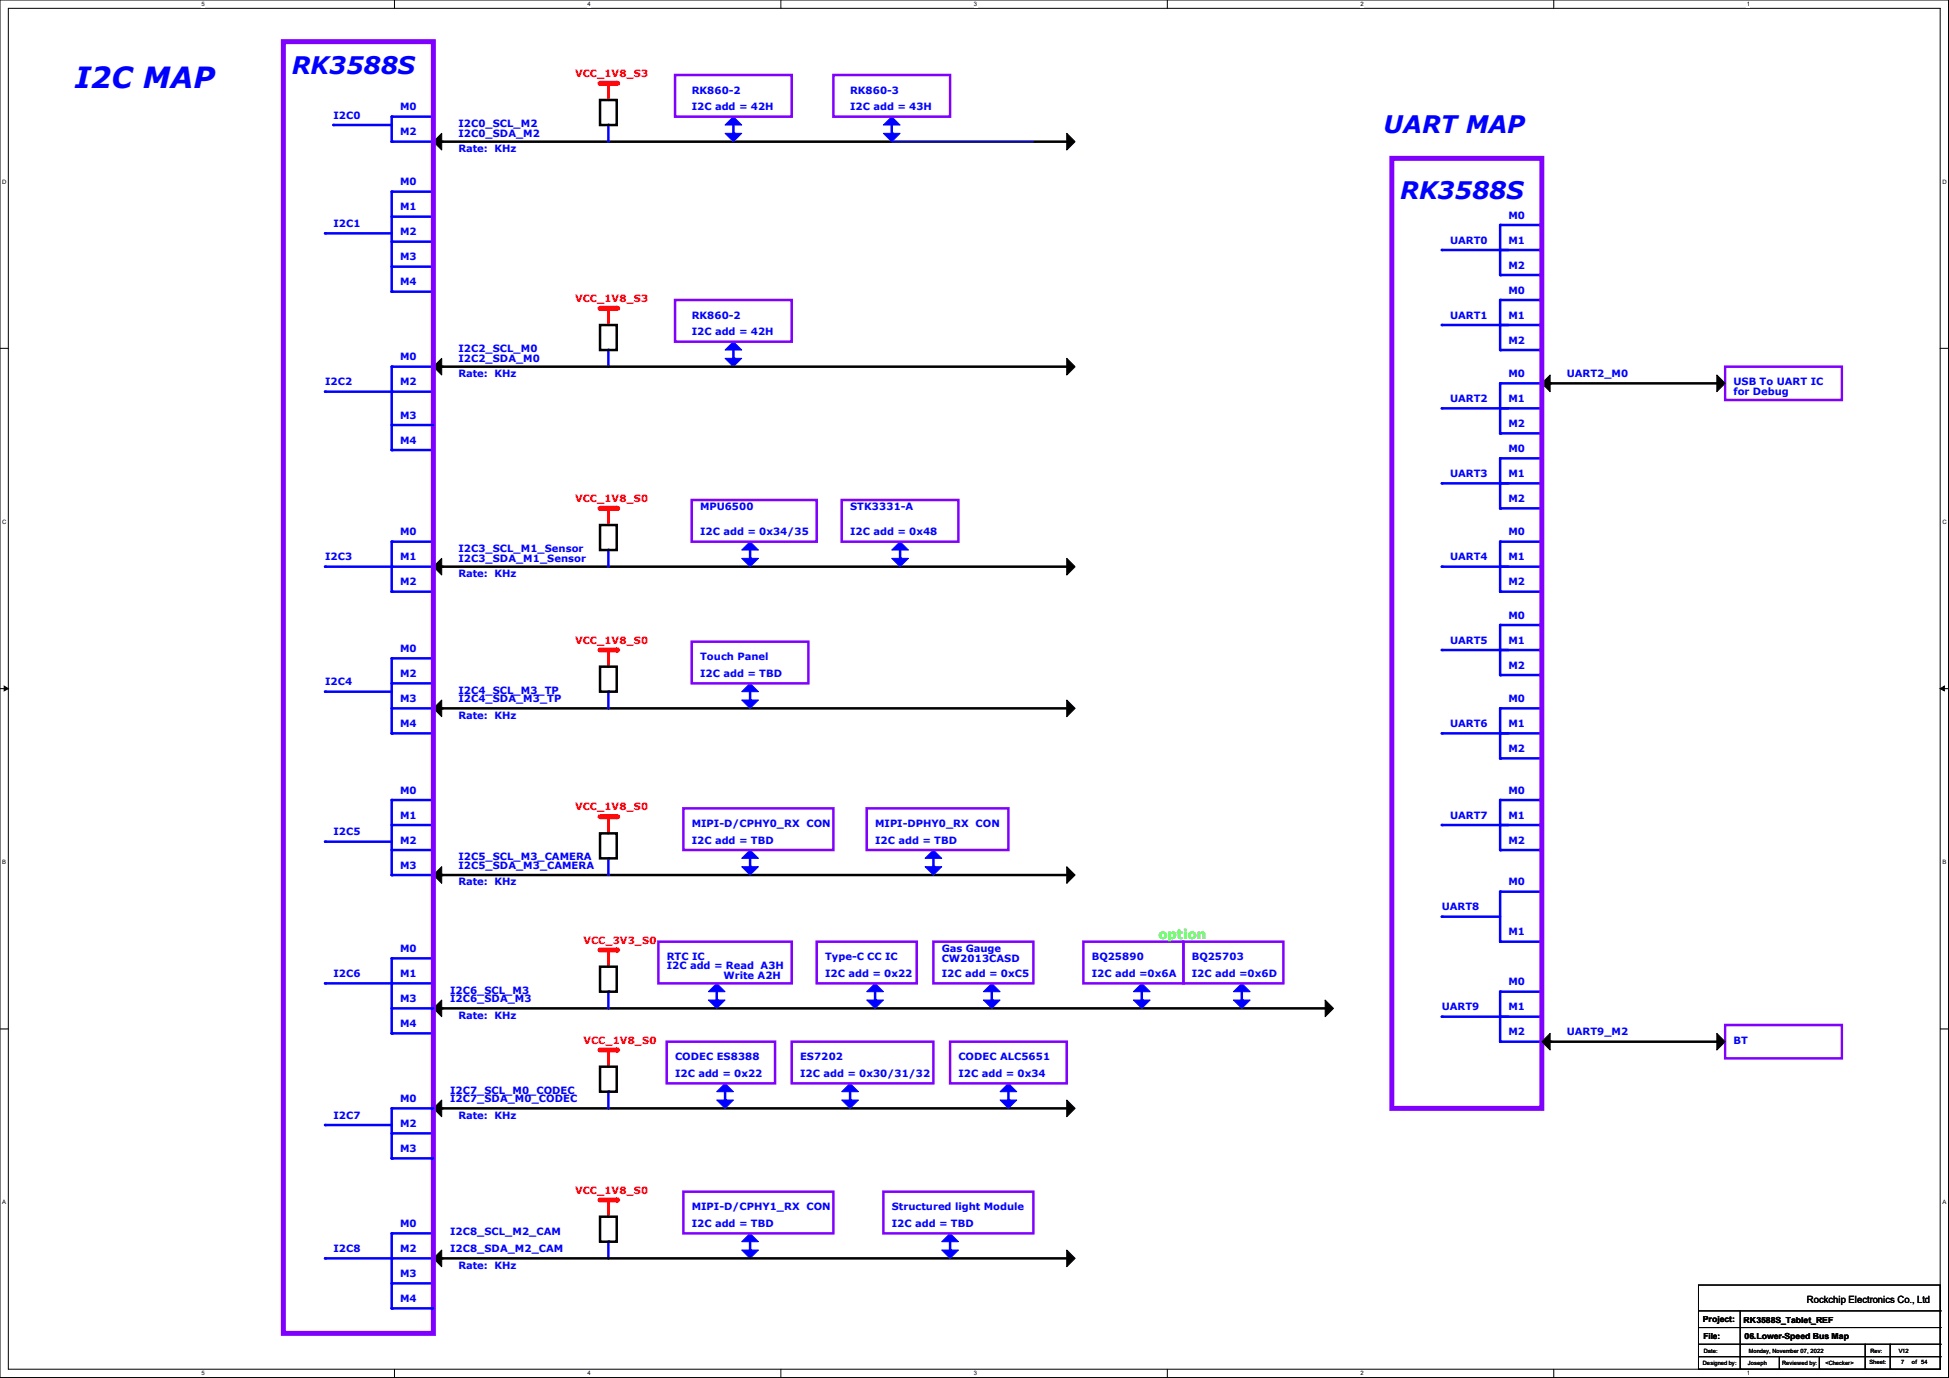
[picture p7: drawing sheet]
<svg xmlns="http://www.w3.org/2000/svg" width="297mm" height="210mm" viewBox="0 0 297 210" stroke-linecap="round" stroke-linejoin="round" font-family="sans-serif">
<path d="M0 0h296.9v209.9h-296.9zM1.3 1.3h294.4v207.4h-294.4z" fill="none" stroke="#000" stroke-width=".15"/>
<g fill="#fff">
<path d="M30.7 .1h.5v1h-.5z"/>
<path d="M30.7 208.8h.5v1h-.5z"/>
</g>
<path d="M60.1 0v1.3M60.1 208.7v1.2" fill="none" stroke="#000" stroke-width=".15"/>
<g fill="#fff">
<path d="M89.5 .1h.5v1h-.5z"/>
<path d="M89.5 208.8h.5v1h-.5z"/>
</g>
<path d="M119 0v1.3M119 208.7v1.2" fill="none" stroke="#000" stroke-width=".15"/>
<g fill="#fff">
<path d="M148.4 .1h.5v1h-.5z"/>
<path d="M148.4 208.8h.5v1h-.5z"/>
</g>
<path d="M177.9 0v1.3M177.9 208.7v1.2" fill="none" stroke="#000" stroke-width=".15"/>
<g fill="#fff">
<path d="M207.3 .1h.5v1h-.5z"/>
<path d="M207.3 208.8h.5v1h-.5z"/>
</g>
<path d="M236.8 0v1.3M236.8 208.7v1.2" fill="none" stroke="#000" stroke-width=".15"/>
<g fill="#fff">
<path d="M266.2 .1h.5v1h-.5z"/>
<path d="M266.2 208.8h.5v1h-.5z"/>
<path d="M.3 27.2h.7v1h-.7z"/>
<path d="M296 27.2h.6v1h-.6z"/>
<path d="M.3 79h.7v1h-.7z"/>
<path d="M296 79h.6v1h-.6z"/>
</g>
<path d="M0 53.1h1.3M295.7 53.1h1.2" fill="none" stroke="#000" stroke-width=".15"/>
<g fill="#fff">
<path d="M.3 130.9h.6v1h-.6z"/>
<path d="M296 130.9h.6v1h-.6z"/>
</g>
<path d="M0 104.9h1.3M295.7 104.9h1.2" fill="none" stroke="#000" stroke-width=".15"/>
<path d="M.6 104.6l.7 .3-.7 .4zM295.7 104.9l.6-.3v.7z" fill="#000" stroke="#000" stroke-width=".15"/>
<g fill="#fff">
<path d="M.3 182.7h.6v1h-.6z"/>
<path d="M296 182.7h.5v1h-.5z"/>
</g>
<path d="M0 156.8h1.3M295.7 156.8h1.2" fill="none" stroke="#000" stroke-width=".15"/>
<path d="M228.6 38.1h6.3" fill="none" stroke="#00f" stroke-width=".38"/>
<circle cx="228.6" cy="38.1" r=".19" fill="#00f"/>
<path d="M228.6 34.3h6.3" fill="none" stroke="#00f" stroke-width=".38"/>
<circle cx="228.6" cy="34.3" r=".19" fill="#00f"/>
<path d="M228.6 41.9h6.3" fill="none" stroke="#00f" stroke-width=".38"/>
<circle cx="228.6" cy="41.9" r=".19" fill="#00f"/>
<path d="M228.6 34.3v7.6" fill="none" stroke="#00f" stroke-width=".38"/>
<circle cx="228.6" cy="41.9" r=".19" fill="#00f"/>
<path d="M219.7 38.1h10.2" fill="none" stroke="#00f" stroke-width=".38"/>
<circle cx="219.7" cy="38.1" r=".19" fill="#00f"/>
<path d="M228.6 49.5h6.3" fill="none" stroke="#00f" stroke-width=".38"/>
<circle cx="228.6" cy="49.5" r=".19" fill="#00f"/>
<path d="M228.6 45.7h6.3" fill="none" stroke="#00f" stroke-width=".38"/>
<circle cx="228.6" cy="45.7" r=".19" fill="#00f"/>
<path d="M228.6 53.3h6.3" fill="none" stroke="#00f" stroke-width=".38"/>
<circle cx="228.6" cy="53.3" r=".19" fill="#00f"/>
<path d="M228.6 45.7v7.6" fill="none" stroke="#00f" stroke-width=".38"/>
<circle cx="228.6" cy="53.3" r=".19" fill="#00f"/>
<path d="M219.7 49.5h10.2" fill="none" stroke="#00f" stroke-width=".38"/>
<circle cx="219.7" cy="49.5" r=".19" fill="#00f"/>
<path d="M228.6 62.2h6.3" fill="none" stroke="#00f" stroke-width=".38"/>
<circle cx="228.6" cy="62.2" r=".19" fill="#00f"/>
<path d="M228.6 58.4h6.3" fill="none" stroke="#00f" stroke-width=".38"/>
<circle cx="228.6" cy="58.4" r=".19" fill="#00f"/>
<path d="M228.6 66h6.3" fill="none" stroke="#00f" stroke-width=".38"/>
<circle cx="228.6" cy="66" r=".19" fill="#00f"/>
<path d="M228.6 58.4v7.6" fill="none" stroke="#00f" stroke-width=".38"/>
<circle cx="228.6" cy="66" r=".19" fill="#00f"/>
<path d="M219.7 62.2h10.2" fill="none" stroke="#00f" stroke-width=".38"/>
<circle cx="219.7" cy="62.2" r=".19" fill="#00f"/>
<path d="M228.6 73.7h6.3" fill="none" stroke="#00f" stroke-width=".38"/>
<circle cx="228.6" cy="73.7" r=".19" fill="#00f"/>
<path d="M228.6 69.8h6.3" fill="none" stroke="#00f" stroke-width=".38"/>
<circle cx="228.6" cy="69.8" r=".19" fill="#00f"/>
<path d="M228.6 77.5h6.3" fill="none" stroke="#00f" stroke-width=".38"/>
<circle cx="228.6" cy="77.5" r=".19" fill="#00f"/>
<path d="M228.6 69.8v7.7" fill="none" stroke="#00f" stroke-width=".38"/>
<circle cx="228.6" cy="77.5" r=".19" fill="#00f"/>
<path d="M219.7 73.7h10.2" fill="none" stroke="#00f" stroke-width=".38"/>
<circle cx="219.7" cy="73.7" r=".19" fill="#00f"/>
<path d="M228.6 86.4h6.3" fill="none" stroke="#00f" stroke-width=".38"/>
<circle cx="228.6" cy="86.4" r=".19" fill="#00f"/>
<path d="M228.6 82.5h6.3" fill="none" stroke="#00f" stroke-width=".38"/>
<circle cx="228.6" cy="82.5" r=".19" fill="#00f"/>
<path d="M228.6 90.2h6.3" fill="none" stroke="#00f" stroke-width=".38"/>
<circle cx="228.6" cy="90.2" r=".19" fill="#00f"/>
<path d="M228.6 82.5v7.7" fill="none" stroke="#00f" stroke-width=".38"/>
<circle cx="228.6" cy="90.2" r=".19" fill="#00f"/>
<path d="M219.7 86.4h10.2" fill="none" stroke="#00f" stroke-width=".38"/>
<circle cx="219.7" cy="86.4" r=".19" fill="#00f"/>
<path d="M228.6 99.1h6.3" fill="none" stroke="#00f" stroke-width=".38"/>
<circle cx="228.6" cy="99.1" r=".19" fill="#00f"/>
<path d="M228.6 95.2h6.3" fill="none" stroke="#00f" stroke-width=".38"/>
<circle cx="228.6" cy="95.2" r=".19" fill="#00f"/>
<path d="M228.6 102.9h6.3" fill="none" stroke="#00f" stroke-width=".38"/>
<circle cx="228.6" cy="102.9" r=".19" fill="#00f"/>
<path d="M228.6 95.2v7.7" fill="none" stroke="#00f" stroke-width=".38"/>
<circle cx="228.6" cy="102.9" r=".19" fill="#00f"/>
<path d="M219.7 99.1h10.2" fill="none" stroke="#00f" stroke-width=".38"/>
<circle cx="219.7" cy="99.1" r=".19" fill="#00f"/>
<path d="M228.6 111.8h6.3" fill="none" stroke="#00f" stroke-width=".38"/>
<circle cx="228.6" cy="111.8" r=".19" fill="#00f"/>
<path d="M228.6 107.9h6.3" fill="none" stroke="#00f" stroke-width=".38"/>
<circle cx="228.6" cy="107.9" r=".19" fill="#00f"/>
<path d="M228.6 115.6h6.3" fill="none" stroke="#00f" stroke-width=".38"/>
<circle cx="228.6" cy="115.6" r=".19" fill="#00f"/>
<path d="M228.6 107.9v7.7" fill="none" stroke="#00f" stroke-width=".38"/>
<circle cx="228.6" cy="115.6" r=".19" fill="#00f"/>
<path d="M219.7 111.8h10.2" fill="none" stroke="#00f" stroke-width=".38"/>
<circle cx="219.7" cy="111.8" r=".19" fill="#00f"/>
<path d="M228.6 125.7h6.3" fill="none" stroke="#00f" stroke-width=".38"/>
<circle cx="228.6" cy="125.7" r=".19" fill="#00f"/>
<path d="M228.6 121.9h6.3" fill="none" stroke="#00f" stroke-width=".38"/>
<circle cx="228.6" cy="121.9" r=".19" fill="#00f"/>
<path d="M228.6 129.5h6.3" fill="none" stroke="#00f" stroke-width=".38"/>
<circle cx="228.6" cy="129.5" r=".19" fill="#00f"/>
<path d="M228.6 121.9v7.6" fill="none" stroke="#00f" stroke-width=".38"/>
<circle cx="228.6" cy="129.5" r=".19" fill="#00f"/>
<path d="M219.7 125.7h10.2" fill="none" stroke="#00f" stroke-width=".38"/>
<circle cx="219.7" cy="125.7" r=".19" fill="#00f"/>
<path d="M228.6 135.9h6.3" fill="none" stroke="#00f" stroke-width=".38"/>
<circle cx="228.6" cy="135.9" r=".19" fill="#00f"/>
<path d="M228.6 143.5h6.3" fill="none" stroke="#00f" stroke-width=".38"/>
<circle cx="228.6" cy="143.5" r=".19" fill="#00f"/>
<path d="M228.6 135.9v7.6" fill="none" stroke="#00f" stroke-width=".38"/>
<circle cx="228.6" cy="143.5" r=".19" fill="#00f"/>
<path d="M219.7 139.7h8.9" fill="none" stroke="#00f" stroke-width=".38"/>
<circle cx="219.7" cy="139.7" r=".19" fill="#00f"/>
<path d="M228.6 154.9h6.3" fill="none" stroke="#00f" stroke-width=".38"/>
<circle cx="228.6" cy="154.9" r=".19" fill="#00f"/>
<path d="M228.6 151.1h6.3" fill="none" stroke="#00f" stroke-width=".38"/>
<circle cx="228.6" cy="151.1" r=".19" fill="#00f"/>
<path d="M228.6 158.7h6.3" fill="none" stroke="#00f" stroke-width=".38"/>
<circle cx="228.6" cy="158.7" r=".19" fill="#00f"/>
<path d="M228.6 151.1v7.6" fill="none" stroke="#00f" stroke-width=".38"/>
<circle cx="228.6" cy="158.7" r=".19" fill="#00f"/>
<path d="M219.7 154.9h10.2" fill="none" stroke="#00f" stroke-width=".38"/>
<circle cx="219.7" cy="154.9" r=".19" fill="#00f"/>
<path d="M262.9 55.9h17.8v5.1h-17.8z" fill="none" stroke="#8000ff" stroke-width=".38"/>
<g fill="#000" stroke="#000" stroke-width=".15">
<path d="M234.9 58.4l1.3-1.3v2.6z" fill-rule="evenodd"/>
<path d="M261.6 57.1l1.3 1.3-1.3 1.3z" fill-rule="evenodd"/>
<path d="M162.6 106.7l1.2 1.2-1.2 1.3z" fill-rule="evenodd"/>
</g>
<path d="M236.2 58.4h25.4" fill="none" stroke="#000" stroke-width=".38"/>
<circle cx="236.2" cy="58.4" r=".19" fill="#000"/>
<path d="M212.1 24.1h22.8v144.8h-22.8z" fill="none" stroke="#8000ff" stroke-width=".76"/>
<path d="M92.7 99.1v2.5" fill="none" stroke="#f00" stroke-width=".38"/>
<circle cx="92.7" cy="99.1" r=".19" fill="#f00"/>
<path d="M67.3 107.9h95.3" fill="none" stroke="#000" stroke-width=".38"/>
<circle cx="67.3" cy="107.9" r=".19" fill="#000"/>
<path d="M114.3 105.4v1.3" fill="none" stroke="#00f" stroke-width=".38"/>
<circle cx="114.3" cy="106.7" r=".19" fill="#00f"/>
<g fill="#00f" stroke="#00f" stroke-width=".15">
<path d="M113 106.7h2.6l-1.3 1.2z" fill-rule="evenodd"/>
<path d="M114.3 104.1l1.3 1.3h-2.6z" fill-rule="evenodd"/>
</g>
<path d="M92.7 105.4v2.5" fill="none" stroke="#00f" stroke-width=".38"/>
<circle cx="92.7" cy="105.4" r=".19" fill="#00f"/>
<path d="M91.4 99.1h2.6" fill="none" stroke="#f00" stroke-width=".76"/>
<circle cx="94" cy="99.1" r=".38" fill="#f00"/>
<path d="M91.4 101.6h2.6v3.8h-2.6z" fill="none" stroke="#000" stroke-width=".38"/>
<path d="M105.4 97.8h17.8v6.3h-17.8z" fill="none" stroke="#8000ff" stroke-width=".38"/>
<g fill="#000" stroke="#000" stroke-width=".15">
<path d="M66 107.9l1.3-1.2v2.5z" fill-rule="evenodd"/>
<path d="M162.6 132.1l1.2 1.2-1.2 1.3z" fill-rule="evenodd"/>
</g>
<path d="M92.7 124.5v2.5" fill="none" stroke="#f00" stroke-width=".38"/>
<circle cx="92.7" cy="124.5" r=".19" fill="#f00"/>
<path d="M67.3 133.3h95.3" fill="none" stroke="#000" stroke-width=".38"/>
<circle cx="67.3" cy="133.3" r=".19" fill="#000"/>
<path d="M114.3 130.8v1.3" fill="none" stroke="#00f" stroke-width=".38"/>
<circle cx="114.3" cy="132.1" r=".19" fill="#00f"/>
<g fill="#00f" stroke="#00f" stroke-width=".15">
<path d="M113 132.1h2.6l-1.3 1.2z" fill-rule="evenodd"/>
<path d="M114.3 129.5l1.3 1.3h-2.6z" fill-rule="evenodd"/>
</g>
<path d="M92.7 130.8v2.5" fill="none" stroke="#00f" stroke-width=".38"/>
<circle cx="92.7" cy="130.8" r=".19" fill="#00f"/>
<path d="M91.4 124.5h2.6" fill="none" stroke="#f00" stroke-width=".76"/>
<circle cx="94" cy="124.5" r=".38" fill="#f00"/>
<path d="M91.4 127h2.6v3.8h-2.6z" fill="none" stroke="#000" stroke-width=".38"/>
<path d="M104.1 123.2h22.9v6.3h-22.9z" fill="none" stroke="#8000ff" stroke-width=".38"/>
<path d="M66 133.3l1.3-1.2v2.5z" fill-rule="evenodd" fill="#000" stroke="#000" stroke-width=".15"/>
<path d="M92.7 144.8v2.5" fill="none" stroke="#f00" stroke-width=".38"/>
<circle cx="92.7" cy="144.8" r=".19" fill="#f00"/>
<path d="M67.3 153.7h134.6" fill="none" stroke="#000" stroke-width=".38"/>
<circle cx="67.3" cy="153.7" r=".19" fill="#000"/>
<path d="M201.9 152.4l1.3 1.3-1.3 1.2z" fill-rule="evenodd" fill="#000" stroke="#000" stroke-width=".15"/>
<path d="M92.7 151.1v2.6" fill="none" stroke="#00f" stroke-width=".38"/>
<circle cx="92.7" cy="151.1" r=".19" fill="#00f"/>
<path d="M91.4 144.8h2.6" fill="none" stroke="#f00" stroke-width=".76"/>
<circle cx="94" cy="144.8" r=".38" fill="#f00"/>
<path d="M91.4 147.3h2.6v3.8h-2.6z" fill="none" stroke="#000" stroke-width=".38"/>
<path d="M109.2 151.1v1.3" fill="none" stroke="#00f" stroke-width=".38"/>
<circle cx="109.2" cy="152.4" r=".19" fill="#00f"/>
<g fill="#00f" stroke="#00f" stroke-width=".15">
<path d="M107.9 152.4h2.6l-1.3 1.3z" fill-rule="evenodd"/>
<path d="M109.2 149.9l1.3 1.2h-2.6z" fill-rule="evenodd"/>
</g>
<path d="M100.3 143.5h20.3v6.4h-20.3z" fill="none" stroke="#8000ff" stroke-width=".38"/>
<path d="M66 153.7l1.3-1.3v2.5z" fill-rule="evenodd" fill="#000" stroke="#000" stroke-width=".15"/>
<path d="M133.3 151.1v1.3" fill="none" stroke="#00f" stroke-width=".38"/>
<circle cx="133.3" cy="152.4" r=".19" fill="#00f"/>
<g fill="#00f" stroke="#00f" stroke-width=".15">
<path d="M133.3 149.9l1.3 1.2h-2.5z" fill-rule="evenodd"/>
<path d="M132.1 152.4h2.5l-1.3 1.3z" fill-rule="evenodd"/>
</g>
<path d="M124.5 143.5h15.2v6.4h-15.2z" fill="none" stroke="#8000ff" stroke-width=".38"/>
<path d="M142.2 130.8v1.3" fill="none" stroke="#00f" stroke-width=".38"/>
<circle cx="142.2" cy="132.1" r=".19" fill="#00f"/>
<g fill="#00f" stroke="#00f" stroke-width=".15">
<path d="M141 132.1h2.5l-1.3 1.2z" fill-rule="evenodd"/>
<path d="M142.2 129.5l1.3 1.3h-2.5z" fill-rule="evenodd"/>
</g>
<path d="M132.1 123.2h21.6v6.3h-21.6z" fill="none" stroke="#8000ff" stroke-width=".38"/>
<path d="M92.7 160v2.6" fill="none" stroke="#f00" stroke-width=".38"/>
<circle cx="92.7" cy="160" r=".19" fill="#f00"/>
<path d="M67.3 168.9h95.3" fill="none" stroke="#000" stroke-width=".38"/>
<circle cx="67.3" cy="168.9" r=".19" fill="#000"/>
<path d="M162.6 167.6l1.2 1.3-1.2 1.3z" fill-rule="evenodd" fill="#000" stroke="#000" stroke-width=".15"/>
<path d="M92.7 166.4v2.5" fill="none" stroke="#00f" stroke-width=".38"/>
<circle cx="92.7" cy="166.4" r=".19" fill="#00f"/>
<path d="M91.4 160h2.6" fill="none" stroke="#f00" stroke-width=".76"/>
<circle cx="94" cy="160" r=".38" fill="#f00"/>
<path d="M91.4 162.6h2.6v3.8h-2.6z" fill="none" stroke="#000" stroke-width=".38"/>
<path d="M110.5 166.4v1.2" fill="none" stroke="#00f" stroke-width=".38"/>
<circle cx="110.5" cy="167.6" r=".19" fill="#00f"/>
<g fill="#00f" stroke="#00f" stroke-width=".15">
<path d="M109.2 167.6h2.6l-1.3 1.3z" fill-rule="evenodd"/>
<path d="M110.5 165.1l1.3 1.3h-2.6z" fill-rule="evenodd"/>
</g>
<path d="M101.6 158.7h16.5v6.4h-16.5z" fill="none" stroke="#8000ff" stroke-width=".38"/>
<g fill="#000" stroke="#000" stroke-width=".15">
<path d="M66 21.6l1.3-1.3v2.6z" fill-rule="evenodd"/>
<path d="M162.6 20.3l1.2 1.3-1.2 1.3z" fill-rule="evenodd"/>
<path d="M66 168.9l1.3-1.3v2.6z" fill-rule="evenodd"/>
</g>
<path d="M67.3 21.6h95.3" fill="none" stroke="#000" stroke-width=".38"/>
<circle cx="67.3" cy="21.6" r=".19" fill="#000"/>
<path d="M92.7 12.7v2.5" fill="none" stroke="#f00" stroke-width=".38"/>
<circle cx="92.7" cy="12.7" r=".19" fill="#f00"/>
<path d="M92.7 19v2.6" fill="none" stroke="#00f" stroke-width=".38"/>
<circle cx="92.7" cy="19" r=".19" fill="#00f"/>
<path d="M91.4 12.7h2.6" fill="none" stroke="#f00" stroke-width=".76"/>
<circle cx="94" cy="12.7" r=".38" fill="#f00"/>
<path d="M91.4 15.2h2.6v3.8h-2.6z" fill="none" stroke="#000" stroke-width=".38"/>
<path d="M111.8 17.8l1.2 1.2h-2.5z" fill-rule="evenodd" fill="#00f" stroke="#00f" stroke-width=".15"/>
<path d="M111.8 19v1.3" fill="none" stroke="#00f" stroke-width=".38"/>
<circle cx="111.8" cy="20.3" r=".19" fill="#00f"/>
<path d="M102.9 11.4h17.7v6.4h-17.7zM127 11.4h17.8v6.4h-17.8z" fill="none" stroke="#8000ff" stroke-width=".38"/>
<path d="M135.9 17.8l1.3 1.2h-2.6z" fill-rule="evenodd" fill="#00f" stroke="#00f" stroke-width=".15"/>
<path d="M135.9 19v1.3" fill="none" stroke="#00f" stroke-width=".38"/>
<circle cx="135.9" cy="20.3" r=".19" fill="#00f"/>
<g fill="#00f" stroke="#00f" stroke-width=".15">
<path d="M110.5 20.3h2.5l-1.2 1.3z" fill-rule="evenodd"/>
<path d="M134.6 20.3h2.6l-1.3 1.3h21.6h-21.6z" fill-rule="evenodd"/>
</g>
<path d="M129.5 166.4v1.2" fill="none" stroke="#00f" stroke-width=".38"/>
<circle cx="129.5" cy="167.6" r=".19" fill="#00f"/>
<g fill="#00f" stroke="#00f" stroke-width=".15">
<path d="M129.5 165.1l1.3 1.3h-2.5z" fill-rule="evenodd"/>
<path d="M128.3 167.6h2.5l-1.3 1.3z" fill-rule="evenodd"/>
</g>
<path d="M120.6 158.7h21.6v6.4h-21.6z" fill="none" stroke="#8000ff" stroke-width=".38"/>
<path d="M153.7 166.4v1.2" fill="none" stroke="#00f" stroke-width=".38"/>
<circle cx="153.7" cy="167.6" r=".19" fill="#00f"/>
<g fill="#00f" stroke="#00f" stroke-width=".15">
<path d="M153.7 165.1l1.2 1.3h-2.5z" fill-rule="evenodd"/>
<path d="M152.4 167.6h2.5l-1.2 1.3z" fill-rule="evenodd"/>
</g>
<path d="M144.8 158.7h17.8v6.4h-17.8z" fill="none" stroke="#8000ff" stroke-width=".38"/>
<path d="M114.3 189.2v1.3" fill="none" stroke="#00f" stroke-width=".38"/>
<circle cx="114.3" cy="190.5" r=".19" fill="#00f"/>
<g fill="#00f" stroke="#00f" stroke-width=".15">
<path d="M114.3 188l1.3 1.2h-2.6z" fill-rule="evenodd"/>
<path d="M113 190.5h2.6l-1.3 1.3z" fill-rule="evenodd"/>
</g>
<path d="M104.1 181.6h22.9v6.4h-22.9z" fill="none" stroke="#8000ff" stroke-width=".38"/>
<path d="M162.6 85.1l1.2 1.3-1.2 1.2z" fill-rule="evenodd" fill="#000" stroke="#000" stroke-width=".15"/>
<path d="M92.7 77.5v2.5" fill="none" stroke="#f00" stroke-width=".38"/>
<circle cx="92.7" cy="77.5" r=".19" fill="#f00"/>
<path d="M67.3 86.4h95.3" fill="none" stroke="#000" stroke-width=".38"/>
<circle cx="67.3" cy="86.4" r=".19" fill="#000"/>
<path d="M92.7 83.8v2.6" fill="none" stroke="#00f" stroke-width=".38"/>
<circle cx="92.7" cy="83.8" r=".19" fill="#00f"/>
<path d="M66 86.4l1.3-1.3v2.5z" fill-rule="evenodd" fill="#000" stroke="#000" stroke-width=".15"/>
<path d="M91.4 77.5h2.6" fill="none" stroke="#f00" stroke-width=".76"/>
<circle cx="94" cy="77.5" r=".38" fill="#f00"/>
<path d="M91.4 80h2.6v3.8h-2.6z" fill="none" stroke="#000" stroke-width=".38"/>
<path d="M114.3 83.8v1.3" fill="none" stroke="#00f" stroke-width=".38"/>
<circle cx="114.3" cy="85.1" r=".19" fill="#00f"/>
<g fill="#00f" stroke="#00f" stroke-width=".15">
<path d="M113 85.1h2.6l-1.3 1.3z" fill-rule="evenodd"/>
<path d="M114.3 82.5l1.3 1.3h-2.6z" fill-rule="evenodd"/>
</g>
<path d="M105.4 76.2h19.1v6.3h-19.1z" fill="none" stroke="#8000ff" stroke-width=".38"/>
<path d="M137.2 83.8v1.3" fill="none" stroke="#00f" stroke-width=".38"/>
<circle cx="137.2" cy="85.1" r=".19" fill="#00f"/>
<g fill="#00f" stroke="#00f" stroke-width=".15">
<path d="M137.2 82.5l1.2 1.3h-2.5z" fill-rule="evenodd"/>
<path d="M135.9 85.1h2.5l-1.2 1.3z" fill-rule="evenodd"/>
<path d="M110.5 54.6h2.5l-1.2 1.3z" fill-rule="evenodd"/>
</g>
<path d="M128.3 76.2h17.7v6.3h-17.7z" fill="none" stroke="#8000ff" stroke-width=".38"/>
<g fill="#000" stroke="#000" stroke-width=".15">
<path d="M66 55.9l1.3-1.3v2.5z" fill-rule="evenodd"/>
<path d="M162.6 54.6l1.2 1.3-1.2 1.2z" fill-rule="evenodd"/>
</g>
<path d="M92.7 47v2.5" fill="none" stroke="#f00" stroke-width=".38"/>
<circle cx="92.7" cy="47" r=".19" fill="#f00"/>
<path d="M92.7 53.3v2.6" fill="none" stroke="#00f" stroke-width=".38"/>
<circle cx="92.7" cy="53.3" r=".19" fill="#00f"/>
<path d="M91.4 47h2.6" fill="none" stroke="#f00" stroke-width=".76"/>
<circle cx="94" cy="47" r=".38" fill="#f00"/>
<path d="M91.4 49.5h2.6v3.8h-2.6z" fill="none" stroke="#000" stroke-width=".38"/>
<path d="M111.8 52.1l1.2 1.2h-2.5z" fill-rule="evenodd" fill="#00f" stroke="#00f" stroke-width=".15"/>
<path d="M111.8 53.3v1.3" fill="none" stroke="#00f" stroke-width=".38"/>
<circle cx="111.8" cy="54.6" r=".19" fill="#00f"/>
<path d="M102.9 45.7h17.7v6.4h-17.7z" fill="none" stroke="#8000ff" stroke-width=".38"/>
<path d="M59.7 172.7h6.3" fill="none" stroke="#00f" stroke-width=".38"/>
<circle cx="59.7" cy="172.7" r=".19" fill="#00f"/>
<path d="M59.7 188h6.3" fill="none" stroke="#00f" stroke-width=".38"/>
<circle cx="59.7" cy="188" r=".19" fill="#00f"/>
<path d="M59.7 191.8h6.3" fill="none" stroke="#00f" stroke-width=".38"/>
<circle cx="59.7" cy="191.8" r=".19" fill="#00f"/>
<path d="M59.7 195.6h6.3" fill="none" stroke="#00f" stroke-width=".38"/>
<circle cx="59.7" cy="195.6" r=".19" fill="#00f"/>
<path d="M59.7 149.9h6.3" fill="none" stroke="#00f" stroke-width=".38"/>
<circle cx="59.7" cy="149.9" r=".19" fill="#00f"/>
<path d="M59.7 146h6.3" fill="none" stroke="#00f" stroke-width=".38"/>
<circle cx="59.7" cy="146" r=".19" fill="#00f"/>
<path d="M59.7 82.5v7.7" fill="none" stroke="#00f" stroke-width=".38"/>
<circle cx="59.7" cy="90.2" r=".19" fill="#00f"/>
<path d="M59.7 82.5h6.3" fill="none" stroke="#00f" stroke-width=".38"/>
<circle cx="59.7" cy="82.5" r=".19" fill="#00f"/>
<path d="M49.5 86.4h10.2" fill="none" stroke="#00f" stroke-width=".38"/>
<circle cx="49.5" cy="86.4" r=".19" fill="#00f"/>
<path d="M59.7 86.4h6.3" fill="none" stroke="#00f" stroke-width=".38"/>
<circle cx="59.7" cy="86.4" r=".19" fill="#00f"/>
<path d="M59.7 90.2h6.3" fill="none" stroke="#00f" stroke-width=".38"/>
<circle cx="59.7" cy="90.2" r=".19" fill="#00f"/>
<path d="M59.7 68.6h6.3" fill="none" stroke="#00f" stroke-width=".38"/>
<circle cx="59.7" cy="68.6" r=".19" fill="#00f"/>
<path d="M59.7 59.7h6.3" fill="none" stroke="#00f" stroke-width=".38"/>
<circle cx="59.7" cy="59.7" r=".19" fill="#00f"/>
<path d="M59.7 55.9h6.3" fill="none" stroke="#00f" stroke-width=".38"/>
<circle cx="59.7" cy="55.9" r=".19" fill="#00f"/>
<path d="M59.7 157.5h6.3" fill="none" stroke="#00f" stroke-width=".38"/>
<circle cx="59.7" cy="157.5" r=".19" fill="#00f"/>
<path d="M59.7 107.9h6.3" fill="none" stroke="#00f" stroke-width=".38"/>
<circle cx="59.7" cy="107.9" r=".19" fill="#00f"/>
<path d="M59.7 100.3h6.3" fill="none" stroke="#00f" stroke-width=".38"/>
<circle cx="59.7" cy="100.3" r=".19" fill="#00f"/>
<path d="M59.7 100.3v11.5" fill="none" stroke="#00f" stroke-width=".38"/>
<circle cx="59.7" cy="111.8" r=".19" fill="#00f"/>
<path d="M49.5 105.4h10.2" fill="none" stroke="#00f" stroke-width=".38"/>
<circle cx="49.5" cy="105.4" r=".19" fill="#00f"/>
<path d="M59.7 111.8h6.3" fill="none" stroke="#00f" stroke-width=".38"/>
<circle cx="59.7" cy="111.8" r=".19" fill="#00f"/>
<path d="M59.7 104.1h6.3" fill="none" stroke="#00f" stroke-width=".38"/>
<circle cx="59.7" cy="104.1" r=".19" fill="#00f"/>
<path d="M59.7 133.3h6.3" fill="none" stroke="#00f" stroke-width=".38"/>
<circle cx="59.7" cy="133.3" r=".19" fill="#00f"/>
<path d="M59.7 129.5h6.3" fill="none" stroke="#00f" stroke-width=".38"/>
<circle cx="59.7" cy="129.5" r=".19" fill="#00f"/>
<path d="M59.7 125.7h6.3" fill="none" stroke="#00f" stroke-width=".38"/>
<circle cx="59.7" cy="125.7" r=".19" fill="#00f"/>
<path d="M59.7 121.9h6.3" fill="none" stroke="#00f" stroke-width=".38"/>
<circle cx="59.7" cy="121.9" r=".19" fill="#00f"/>
<path d="M59.7 121.9v11.4" fill="none" stroke="#00f" stroke-width=".38"/>
<circle cx="59.7" cy="133.3" r=".19" fill="#00f"/>
<path d="M49.5 128.3h10.2" fill="none" stroke="#00f" stroke-width=".38"/>
<circle cx="49.5" cy="128.3" r=".19" fill="#00f"/>
<path d="M59.7 21.6h6.3" fill="none" stroke="#00f" stroke-width=".38"/>
<circle cx="59.7" cy="21.6" r=".19" fill="#00f"/>
<path d="M59.7 17.8h6.3" fill="none" stroke="#00f" stroke-width=".38"/>
<circle cx="59.7" cy="17.8" r=".19" fill="#00f"/>
<path d="M59.7 17.8v3.8" fill="none" stroke="#00f" stroke-width=".38"/>
<circle cx="59.7" cy="21.6" r=".19" fill="#00f"/>
<path d="M50.8 19h8.9" fill="none" stroke="#00f" stroke-width=".38"/>
<circle cx="50.8" cy="19" r=".19" fill="#00f"/>
<path d="M59.7 33h6.3" fill="none" stroke="#00f" stroke-width=".38"/>
<circle cx="59.7" cy="33" r=".19" fill="#00f"/>
<path d="M59.7 36.8h6.3" fill="none" stroke="#00f" stroke-width=".38"/>
<circle cx="59.7" cy="36.8" r=".19" fill="#00f"/>
<path d="M59.7 29.2h6.3" fill="none" stroke="#00f" stroke-width=".38"/>
<circle cx="59.7" cy="29.2" r=".19" fill="#00f"/>
<path d="M59.7 29.2v15.2" fill="none" stroke="#00f" stroke-width=".38"/>
<circle cx="59.7" cy="44.4" r=".19" fill="#00f"/>
<path d="M49.5 35.6h10.2" fill="none" stroke="#00f" stroke-width=".38"/>
<circle cx="49.5" cy="35.6" r=".19" fill="#00f"/>
<path d="M59.7 40.6h6.3" fill="none" stroke="#00f" stroke-width=".38"/>
<circle cx="59.7" cy="40.6" r=".19" fill="#00f"/>
<path d="M59.7 44.4h6.3" fill="none" stroke="#00f" stroke-width=".38"/>
<circle cx="59.7" cy="44.4" r=".19" fill="#00f"/>
<path d="M92.7 182.9v2.5" fill="none" stroke="#f00" stroke-width=".38"/>
<circle cx="92.7" cy="182.9" r=".19" fill="#f00"/>
<path d="M92.7 189.2v2.6" fill="none" stroke="#00f" stroke-width=".38"/>
<circle cx="92.7" cy="189.2" r=".19" fill="#00f"/>
<path d="M91.4 182.9h2.6" fill="none" stroke="#f00" stroke-width=".76"/>
<circle cx="94" cy="182.9" r=".38" fill="#f00"/>
<path d="M91.4 185.4h2.6v3.8h-2.6z" fill="none" stroke="#000" stroke-width=".38"/>
<path d="M66 191.8l1.3-1.3v2.5z" fill-rule="evenodd" fill="#000" stroke="#000" stroke-width=".15"/>
<path d="M43.2 6.3h22.8v196.9h-22.8z" fill="none" stroke="#8000ff" stroke-width=".76"/>
<path d="M59.7 64.8h6.3" fill="none" stroke="#00f" stroke-width=".38"/>
<circle cx="59.7" cy="64.8" r=".19" fill="#00f"/>
<path d="M49.5 59.7h10.2" fill="none" stroke="#00f" stroke-width=".38"/>
<circle cx="49.5" cy="59.7" r=".19" fill="#00f"/>
<path d="M59.7 55.9v12.7" fill="none" stroke="#00f" stroke-width=".38"/>
<circle cx="59.7" cy="68.6" r=".19" fill="#00f"/>
<path d="M59.7 146v11.5" fill="none" stroke="#00f" stroke-width=".38"/>
<circle cx="59.7" cy="157.5" r=".19" fill="#00f"/>
<path d="M49.5 149.9h10.2" fill="none" stroke="#00f" stroke-width=".38"/>
<circle cx="49.5" cy="149.9" r=".19" fill="#00f"/>
<path d="M59.7 153.7h6.3" fill="none" stroke="#00f" stroke-width=".38"/>
<circle cx="59.7" cy="153.7" r=".19" fill="#00f"/>
<path d="M59.7 168.9h6.3" fill="none" stroke="#00f" stroke-width=".38"/>
<circle cx="59.7" cy="168.9" r=".19" fill="#00f"/>
<path d="M59.7 168.9v7.6" fill="none" stroke="#00f" stroke-width=".38"/>
<circle cx="59.7" cy="176.5" r=".19" fill="#00f"/>
<path d="M49.5 171.4h10.2" fill="none" stroke="#00f" stroke-width=".38"/>
<circle cx="49.5" cy="171.4" r=".19" fill="#00f"/>
<path d="M59.7 176.5h6.3" fill="none" stroke="#00f" stroke-width=".38"/>
<circle cx="59.7" cy="176.5" r=".19" fill="#00f"/>
<path d="M59.7 188v11.4" fill="none" stroke="#00f" stroke-width=".38"/>
<circle cx="59.7" cy="199.4" r=".19" fill="#00f"/>
<path d="M49.5 191.8h10.2" fill="none" stroke="#00f" stroke-width=".38"/>
<circle cx="49.5" cy="191.8" r=".19" fill="#00f"/>
<path d="M59.7 199.4h6.3" fill="none" stroke="#00f" stroke-width=".38"/>
<circle cx="59.7" cy="199.4" r=".19" fill="#00f"/>
<path d="M236.2 158.7h25.4M67.3 191.8h95.3" fill="none" stroke="#000" stroke-width=".38"/>
<g fill="#000">
<circle cx="236.2" cy="158.7" r=".19"/>
<circle cx="67.3" cy="191.8" r=".19"/>
</g>
<g fill="#000" stroke="#000" stroke-width=".15">
<path d="M234.9 158.7l1.3-1.2v2.5z" fill-rule="evenodd"/>
<path d="M261.6 157.5l1.3 1.2-1.3 1.3z" fill-rule="evenodd"/>
<path d="M162.6 190.5l1.2 1.3-1.2 1.2z" fill-rule="evenodd"/>
</g>
<path d="M262.9 156.2h17.8v5.1h-17.8z" fill="none" stroke="#8000ff" stroke-width=".38"/>
<path d="M144.8 189.2v1.3" fill="none" stroke="#00f" stroke-width=".38"/>
<circle cx="144.8" cy="190.5" r=".19" fill="#00f"/>
<g fill="#00f" stroke="#00f" stroke-width=".15">
<path d="M144.8 188l1.2 1.2h-2.5z" fill-rule="evenodd"/>
<path d="M143.5 190.5h2.5l-1.2 1.3z" fill-rule="evenodd"/>
<path d="M151.1 149.9l1.3 1.2h-2.5z" fill-rule="evenodd"/>
</g>
<path d="M142.2 143.5h15.3v6.4h-15.3zM134.6 181.6h22.9v6.4h-22.9z" fill="none" stroke="#8000ff" stroke-width=".38"/>
<path d="M151.1 151.1v1.3" fill="none" stroke="#00f" stroke-width=".38"/>
<circle cx="151.1" cy="152.4" r=".19" fill="#00f"/>
<path d="M174 149.9l1.3 1.2h-2.6z" fill-rule="evenodd" fill="#00f" stroke="#00f" stroke-width=".15"/>
<path d="M174 151.1v1.3" fill="none" stroke="#00f" stroke-width=".38"/>
<circle cx="174" cy="152.4" r=".19" fill="#00f"/>
<path d="M165.1 143.5h15.2v6.4h-15.2zM180.3 143.5h15.3v6.4h-15.3z" fill="none" stroke="#8000ff" stroke-width=".38"/>
<g fill="#00f" stroke="#00f" stroke-width=".15">
<path d="M149.9 152.4h2.5l-1.3 1.3z" fill-rule="evenodd"/>
<path d="M172.7 152.4h2.6l-1.3 1.3z" fill-rule="evenodd"/>
<path d="M189.2 149.9l1.3 1.2h-2.5z" fill-rule="evenodd"/>
<path d="M188 152.4h2.5l-1.3 1.3z" fill-rule="evenodd"/>
</g>
<path d="M189.2 151.1v1.3" fill="none" stroke="#00f" stroke-width=".38"/>
<circle cx="189.2" cy="152.4" r=".19" fill="#00f"/>
<path d="M67.3 55.9h95.3" fill="none" stroke="#000" stroke-width=".38"/>
<circle cx="67.3" cy="55.9" r=".19" fill="#000"/>
<g fill="none" stroke="#000" stroke-width=".15">
<path d="M258.8 195.8h36.9v12.9h-36.9zM258.8 199.8h36.9M265.2 199.8v8.9M295.7 199.8h.1M258.8 202.3h36.9M258.8 204.9h36.9M258.8 206.8h36.9M265.2 208.7h.1M271.1 208.7h.1M271.1 206.8v1.9M277.2 208.7h.1M277.2 206.8v1.9"/>
<path d="M284.2 208.7h.1M284.2 204.9v3.8M288 208.7h.1M288 204.9v3.8M295.7 202.3h.1M295.7 204.9h.1M295.7 206.8h.1"/>
</g>
<text font-size="4.4" fill="#00f" x="11.4" y="13.3">I2C MAP</text>
<g font-size="3.7" fill="#00f">
<text x="44.5" y="11.3">RK3588S</text>
<text x="210.8" y="20.2">UART MAP</text>
<text x="213.4" y="30.4">RK3588S</text>
</g>
<text font-size="2" fill="#0f0" x="176.5" y="143">option</text>
<g font-size="1.5" fill="#f00">
<text x="87.6" y="11.7">VCC_1V8_S3</text>
<text x="87.6" y="46">VCC_1V8_S3</text>
<text x="87.6" y="76.5">VCC_1V8_S0</text>
<text x="87.6" y="98.1">VCC_1V8_S0</text>
<text x="87.6" y="123.5">VCC_1V8_S0</text>
<text x="88.9" y="143.8">VCC_3V3_S0</text>
<text x="88.9" y="159">VCC_1V8_S0</text>
<text x="87.6" y="181.9">VCC_1V8_S0</text>
</g>
<g font-size="1.5" fill="#00f">
<text x="61" y="16.8">M0</text>
<text x="105.4" y="14.3">RK860-2</text>
<text x="105.4" y="16.8">I2C add = 42H</text>
<text x="129.5" y="14.3">RK860-3</text>
<text x="129.5" y="16.8">I2C add = 43H</text>
<text x="50.8" y="18.1">I2C0</text>
<text x="61" y="20.6">M2</text>
<text x="69.8" y="23.2">Rate: KHz</text>
<text x="69.8" y="19.3">I2C0_SCL_M2</text>
<text x="69.8" y="20.9">I2C0_SDA_M2</text>
<text x="61" y="28.2">M0</text>
<text x="50.8" y="34.6">I2C1</text>
<text x="61" y="32">M1</text>
<text x="61" y="35.9">M2</text>
<text x="229.9" y="33.3">M0</text>
<text x="61" y="39.7">M3</text>
<text x="221" y="37.1">UART0</text>
<text x="229.9" y="40.9">M2</text>
<text x="229.9" y="37.1">M1</text>
<text x="61" y="43.5">M4</text>
<text x="229.9" y="44.7">M0</text>
<text x="69.8" y="53.6">I2C2_SCL_M0</text>
<text x="105.4" y="51.1">I2C add = 42H</text>
<text x="105.4" y="48.6">RK860-2</text>
<text x="221" y="48.6">UART1</text>
<text x="229.9" y="52.4">M2</text>
<text x="229.9" y="48.6">M1</text>
<text x="49.5" y="58.7">I2C2</text>
<text x="61" y="58.7">M2</text>
<text x="61" y="54.9">M0</text>
<text x="69.8" y="57.4">Rate: KHz</text>
<text x="69.8" y="55.2">I2C2_SDA_M0</text>
<text x="229.9" y="57.4">M0</text>
<text x="238.8" y="57.4">UART2_M0</text>
<text x="264.2" y="58.7">USB To UART IC</text>
<text x="61" y="63.8">M3</text>
<text x="221" y="61.3">UART2</text>
<text x="229.9" y="65.1">M2</text>
<text x="229.9" y="61.3">M1</text>
<text x="264.2" y="60.2">for Debug</text>
<text x="61" y="67.6">M4</text>
<text x="229.9" y="68.9">M0</text>
<text x="106.7" y="77.8">MPU6500</text>
<text x="129.5" y="77.8">STK3331-A</text>
<text x="221" y="72.7">UART3</text>
<text x="229.9" y="72.7">M1</text>
<text x="229.9" y="76.5">M2</text>
<text x="61" y="81.6">M0</text>
<text x="106.7" y="81.6">I2C add = 0x34/35</text>
<text x="129.5" y="81.6">I2C add = 0x48</text>
<text x="229.9" y="81.6">M0</text>
<text x="49.5" y="85.4">I2C3</text>
<text x="61" y="85.4">M1</text>
<text x="61" y="89.2">M2</text>
<text x="69.8" y="84.1">I2C3_SCL_M1_Sensor</text>
<text x="69.8" y="85.6">I2C3_SDA_M1_Sensor</text>
<text x="69.8" y="87.9">Rate: KHz</text>
<text x="221" y="85.4">UART4</text>
<text x="229.9" y="85.4">M1</text>
<text x="229.9" y="89.2">M2</text>
<text x="229.9" y="94.3">M0</text>
<text x="61" y="99.4">M0</text>
<text x="106.7" y="100.6">Touch Panel</text>
<text x="221" y="98.1">UART5</text>
<text x="229.9" y="98.1">M1</text>
<text x="229.9" y="101.9">M2</text>
<text x="49.5" y="104.4">I2C4</text>
<text x="61" y="107">M3</text>
<text x="61" y="103.2">M2</text>
<text x="69.8" y="107">I2C4_SDA_M3_TP</text>
<text x="69.8" y="105.7">I2C4_SCL_M3_TP</text>
<text x="106.7" y="103.2">I2C add = TBD</text>
<text x="229.9" y="107">M0</text>
<text x="61" y="110.8">M4</text>
<text x="69.8" y="109.5">Rate: KHz</text>
<text x="221" y="110.8">UART6</text>
<text x="229.9" y="110.8">M1</text>
<text x="229.9" y="114.6">M2</text>
<text x="61" y="124.8">M1</text>
<text x="61" y="120.9">M0</text>
<text x="221" y="124.8">UART7</text>
<text x="229.9" y="124.8">M1</text>
<text x="229.9" y="120.9">M0</text>
<text x="50.8" y="127.3">I2C5</text>
<text x="61" y="128.6">M2</text>
<text x="69.8" y="131.1">I2C5_SCL_M3_CAMERA</text>
<text x="105.4" y="126">MIPI-D/CPHY0_RX CON</text>
<text x="105.4" y="128.6">I2C add = TBD</text>
<text x="133.3" y="126">MIPI-DPHY0_RX CON</text>
<text x="133.3" y="128.6">I2C add = TBD</text>
<text x="229.9" y="128.6">M2</text>
<text x="61" y="132.4">M3</text>
<text x="69.8" y="134.9">Rate: KHz</text>
<text x="69.8" y="132.4">I2C5_SDA_M3_CAMERA</text>
<text x="229.9" y="134.9">M0</text>
<text x="219.7" y="138.7">UART8</text>
<text x="229.9" y="142.5">M1</text>
<text x="50.8" y="148.9">I2C6</text>
<text x="61" y="148.9">M1</text>
<text x="61" y="145.1">M0</text>
<text x="101.6" y="146.3">RTC IC</text>
<text x="101.6" y="147.6">I2C add = Read A3H</text>
<text x="110.2" y="149.1">Write A2H</text>
<text x="125.7" y="146.3">Type-C CC IC</text>
<text x="125.7" y="148.9">I2C add = 0x22</text>
<text x="143.5" y="145.1">Gas Gauge</text>
<text x="143.5" y="146.6">CW2013CASD</text>
<text x="143.5" y="148.9">I2C add = 0xC5</text>
<text x="166.4" y="146.3">BQ25890</text>
<text x="166.4" y="148.9">I2C add =0x6A</text>
<text x="181.6" y="146.3">BQ25703</text>
<text x="181.6" y="148.9">I2C add =0x6D</text>
<text x="61" y="152.7">M3</text>
<text x="68.6" y="151.4">I2C6_SCL_M3</text>
<text x="68.6" y="152.7">I2C6_SDA_M3</text>
<text x="69.8" y="155.2">Rate: KHz</text>
<text x="219.7" y="154">UART9</text>
<text x="229.9" y="154">M1</text>
<text x="229.9" y="150.2">M0</text>
<text x="61" y="156.5">M4</text>
<text x="102.9" y="161.6">CODEC ES8388</text>
<text x="121.9" y="161.6">ES7202</text>
<text x="146" y="161.6">CODEC ALC5651</text>
<text x="229.9" y="157.8">M2</text>
<text x="238.8" y="157.8">UART9_M2</text>
<text x="264.2" y="159">BT</text>
<text x="61" y="167.9">M0</text>
<text x="68.6" y="166.7">I2C7_SCL_M0_CODEC</text>
<text x="68.6" y="167.9">I2C7_SDA_M0_CODEC</text>
<text x="102.9" y="164.1">I2C add = 0x22</text>
<text x="121.9" y="164.1">I2C add = 0x30/31/32</text>
<text x="146" y="164.1">I2C add = 0x34</text>
<text x="50.8" y="170.5">I2C7</text>
<text x="61" y="171.7">M2</text>
<text x="69.8" y="170.5">Rate: KHz</text>
<text x="61" y="175.6">M3</text>
<text x="105.4" y="184.4">MIPI-D/CPHY1_RX CON</text>
<text x="135.9" y="184.4">Structured light Module</text>
<text x="50.8" y="190.8">I2C8</text>
<text x="61" y="190.8">M2</text>
<text x="61" y="187">M0</text>
<text x="68.6" y="188.3">I2C8_SCL_M2_CAM</text>
<text x="68.6" y="190.8">I2C8_SDA_M2_CAM</text>
<text x="105.4" y="187">I2C add = TBD</text>
<text x="135.9" y="187">I2C add = TBD</text>
<text x="61" y="194.6">M3</text>
<text x="69.8" y="193.3">Rate: KHz</text>
<text x="61" y="198.4">M4</text>
</g>
<text font-size="1.5" x="275.3" y="198.5">Rockchip Electronics Co., Ltd</text>
<g font-size="1.3">
<text x="259.5" y="201.5">Project:</text>
<text x="265.7" y="201.6">RK3588S_Tablet_REF</text>
<text x="259.6" y="204">File:</text>
<text x="265.8" y="204.1">06.Lower-Speed Bus Map</text>
</g>
<g font-size=".9">
<text x="30.7" y=".9">5</text>
<text x="89.5" y=".9">4</text>
<text x="148.4" y=".9">3</text>
<text x="207.3" y=".9">2</text>
<text x="266.2" y=".9">1</text>
<text x=".3" y="28">D</text>
<text x="296" y="28">D</text>
<text x=".3" y="79.8">C</text>
<text x="296" y="79.8">C</text>
<text x=".3" y="131.7">B</text>
<text x="296" y="131.7">B</text>
<text x=".3" y="183.5">A</text>
<text x="296" y="183.5">A</text>
<text x="30.7" y="209.6">5</text>
<text x="89.5" y="209.6">4</text>
<text x="148.4" y="209.6">3</text>
<text x="207.3" y="209.6">2</text>
<text x="259.5" y="208.1">Designed by:</text>
<text x="259.6" y="206.2">Date:</text>
<text x="266.2" y="209.6">1</text>
<text x="266.3" y="208.1">Joseph</text>
<text x="266.5" y="206.2">Monday, November 07, 2022</text>
<text x="271.6" y="208.1">Reviewed by:</text>
<text x="278.2" y="208.1">&lt;Checker&gt;</text>
<text x="284.9" y="207.9">Sheet:</text>
<text x="285" y="206.2">Rev:</text>
<text x="289.3" y="206.2">V12</text>
<text x="289.7" y="207.9">7</text>
<text x="291.4" y="207.9">of 54</text>
</g>
</svg>
